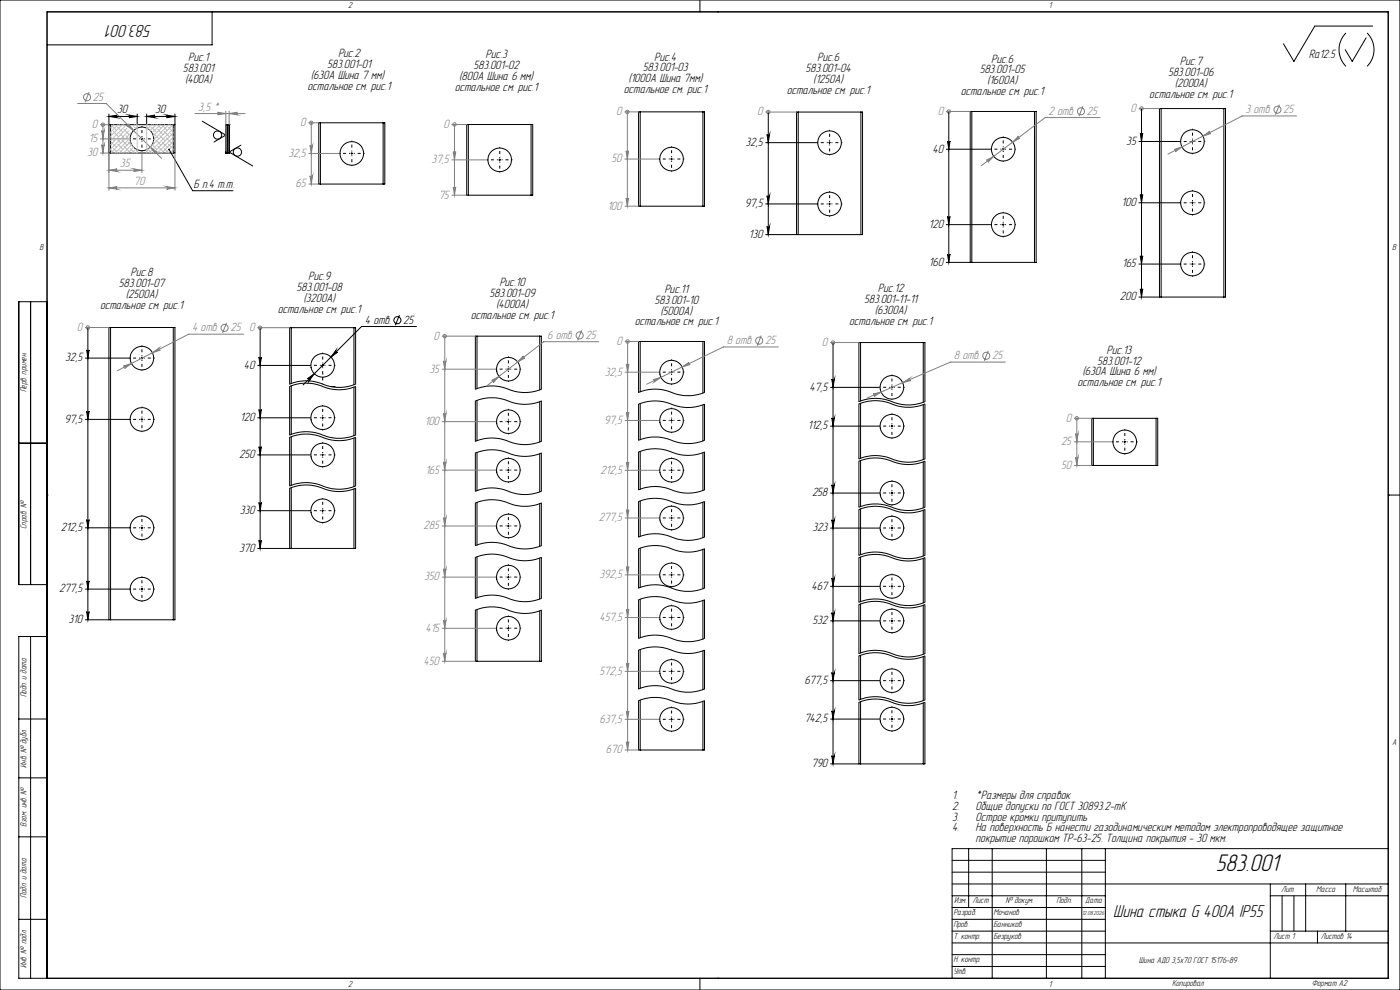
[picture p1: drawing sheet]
<svg xmlns="http://www.w3.org/2000/svg" width="594mm" height="420mm" viewBox="0 0 594 420" stroke-linecap="round" stroke-linejoin="round" font-family="sans-serif">
<g fill="none" stroke="#000" stroke-width=".42">
<path d="M0 0h594v420h-594zM90 5v14h-70M297 0v5M304.5 5h.1M571.1 14a10 10 0 0 0 0 14.1M579.6 16.1l-5.9 10-2.9-5M580 14a10 10 0 0 1 0 14.1M582.4 11.1h-24.6l-8.8 15-4.5-7.5M46.2 48.4v16.5h.7M46.2 52.9h.7M46.2 49.4l3.5-.6a.55 .55 0 0 0-.5 .6 .55 .55 0 0 0 .5 .5zM46.2 49.4h12"/>
<path d="M46.9 52.9v12M46.9 52.9h26.6M54.7 48.8l3.5 .6-3.5 .5a.55 .55 0 0 0 .5-.5 .55 .55 0 0 0-.5-.6zM58.2 48.4v4.5M59.8 58.9h.8M60.2 58.5v.8M62.2 49.4l3.5-.6a.55 .55 0 0 0-.5 .6 .55 .55 0 0 0 .5 .5zM62.2 48.4v4.5M62.2 49.4h12M70.7 48.8l3.5 .6-3.5 .5a.55 .55 0 0 0 .5-.5 .55 .55 0 0 0-.5-.6zM73.5 52.9h.7M73.5 52.9v12"/>
<path d="M74.2 48.4v16.5h-.7M85.8 51.4l10 5.9-5 2.9M95.8 52.9h.7M95.8 52.9h.1M95.8 52.9v12M96.5 52.9h.7M96.5 52.9v12M97.2 52.9h.1M97.2 52.9v12M136 52.1h-.7v26h.7M136 52.1v26M136 52.1h26.6"/>
<path d="M162.6 52.1h.7v26h-.7M162.6 52.1v26M198.7 52.8h-.7v30h.7M198.7 52.8v30M198.7 52.8h26.6M225.3 52.8h.7v30h-.7M225.3 52.8v30M271.6 47.5h-.7v40h.7M271.6 47.5v40M271.6 47.5h26.6M298.2 47.5h.7v40h-.7M298.2 47.5v40"/>
<path d="M325.4 57a.53 .53 0 0 0 .6 .5 .53 .53 0 0 0 .5-.5l-.5 3.5zM326 47.5v52M338.7 47.5h-.7v52M338.7 47.5v52M338.7 47.5h26.6M365.3 47.5h.7v52h-.7M365.3 47.5v52M402 59.8a.53 .53 0 0 0 .6 .5 .53 .53 0 0 0 .5-.5l-.5 3.5zM402.6 47.3v64M412.3 47.3h-.6v64M412.3 47.3v64M412.3 47.3h26.6"/>
<path d="M438.9 47.3h.7v64h-.7M438.9 47.3v64M483.8 56.5a.53 .53 0 0 0 .5 .6 .53 .53 0 0 0 .6-.6l-.6 3.5zM484.3 46.1v79.9M492.7 46.1h-.8v79.9M492.7 46.1v79.9M492.7 46.1h26.6M506 59.6v.8M519.3 46.1h.7v79.9h-.7M519.3 46.1v79.9M46.9 64.9h26.6M71.7 63.4l10 17.5h17.2"/>
<path d="M95.8 64.9h.7M95.8 64.9h.1M96.5 64.9h.7M97.2 64.9h.1M102.2 61.6l-5 2.9 10 5.9M136 78.1h26.6M148.9 65.1h.7M149.3 64.7v.8M211.6 67.8h.8M212 67.4v.8M284.5 67.5h.8M284.9 67.1v.8"/>
<path d="M324.9 60.5h21.7M351.6 60.5h.8M352 60.1v.8M401.5 63.3h18.7M425.2 63.3h.8M425.6 62.9v.8M483.2 60h17.3M505.5 60h.8M198.7 82.8h26.6M271.6 87.5h26.6M324.9 99.5h13.1M324.9 86.5h21.7"/>
<path d="M325.4 83a.53 .53 0 0 0 .6 .5 .53 .53 0 0 0 .5-.5l-.5 3.5zM325.4 96a.53 .53 0 0 0 .6 .5 .53 .53 0 0 0 .5-.5l-.5 3.5zM338 99.5h.7M338.7 99.5h26.6M351.6 86.5h.8M352 86.1v.8M401.5 95.3h18.7M402 91.8a.53 .53 0 0 0 .6 .5 .53 .53 0 0 0 .5-.5l-.5 3.5zM425.2 95.3h.8M425.6 94.9v.8M483.2 86h17.3M483.8 82.5a.53 .53 0 0 0 .5 .6 .53 .53 0 0 0 .6-.6l-.6 3.5z"/>
<path d="M505.5 86h.8M506 85.6v.8M401.5 111.3h10.1M402 107.8a.53 .53 0 0 0 .6 .5 .53 .53 0 0 0 .5-.5l-.5 3.5zM411.7 111.3h.6M412.3 111.3h26.6M483.2 112h17.3M483.8 108.5a.53 .53 0 0 0 .5 .6 .53 .53 0 0 0 .6-.6l-.6 3.5zM505.5 112h.8M506 111.6v.8M13 128v120M20 128h-12v120h12"/>
<path d="M37.3 138.9v124M46.9 138.9h-.7v124M46.9 138.9v124M46.9 138.9h26.6M73.5 138.9h.7v124h-.7M73.5 138.9v124M110.4 139v93.7M123.6 139h-.7v24a19.1 19.1 0 0 1 15.7 .6 18.3 18.3 0 0 0 12.3-.6v-24h-.7M123.6 139v23.7M123.6 139h26.6M150.2 139v24.2M169.5 133.7l-1.8 4.3"/>
<path d="M176.7 138.5h-23.3l-24.8 24.8M483.2 126h8.7M483.8 122.5a.53 .53 0 0 0 .5 .5 .53 .53 0 0 0 .6-.5l-.6 3.5zM491.9 126h.8M492.7 126h26.6M36.2 151.9h18.6M36.8 148.4a.53 .53 0 0 0 .5 .5 .53 .53 0 0 0 .5-.5l-.5 3.5zM59.8 151.9h.8M60.2 151.5v.8M109.3 155h22.2M109.9 151.5a.53 .53 0 0 0 .5 .5 .53 .53 0 0 0 .5-.5l-.5 3.5zM136.5 155h.8"/>
<path d="M136.9 154.6v.8M142.5 148.6a.55 .55 0 0 0 0 .8 .55 .55 0 0 0 .8 0l-2.9 2.1zM202.4 142.6h-.7v22.5a19.2 19.2 0 0 1 15.8 .7 18.3 18.3 0 0 0 12.2-.7v-22.5h-.7M202.4 142.6v22.3M202.4 142.6h26.6M215.3 156.6h.8M215.7 156.2v.8M229 142.6v22.8M271.6 144.9h-.7v21.6a19.2 19.2 0 0 1 15.8 .6 18.1 18.1 0 0 0 12.2-.6v-21.6h-.7M271.6 144.9v21.3M271.6 144.9h26.6M284.5 157.9h.8"/>
<path d="M284.9 157.5v.8M298.2 144.9v21.9M353.4 145.3v178.8M365.1 145.3h-.7v25.1a19.4 19.4 0 0 1 15.8 .6 18 18 0 0 0 12.2-.6v-25.1h-.7M365.1 145.3v24.8M365.1 145.3h26.6M391.7 145.3v25.4M36.2 177.9h18.6M36.8 174.4a.53 .53 0 0 0 .5 .5 .53 .53 0 0 0 .5-.5l-.5 3.5zM59.8 177.9h.8M60.2 177.5v.8M109.3 177.3h22.2"/>
<path d="M109.9 173.7a.53 .53 0 0 0 .5 .6 .53 .53 0 0 0 .5-.6l-.5 3.6zM122.9 164a19.1 19.1 0 0 1 15.7 .6 18.3 18.3 0 0 0 12.3-.6v20.6a19.2 19.2 0 0 1-15.8-.7 18.1 18.1 0 0 0-12.2 .7zM123.6 163.7v20.6M130.5 160.6l2.8-2-2 2.8a.55 .55 0 0 0-.1-.7 .55 .55 0 0 0-.7-.1zM136.5 177.3h.8M136.9 176.8v.8M150.2 164.2v20.6M201.7 170.1a19.2 19.2 0 0 1 15.8 .7 18.3 18.3 0 0 0 12.2-.7v17.1a19.2 19.2 0 0 1-15.8-.6 18.3 18.3 0 0 0-12.2 .6zM202.4 169.8v17.2M215.3 178.9h.8M215.7 178.5v.8M229 170.4v17.1"/>
<path d="M270.9 171.5a19.4 19.4 0 0 1 15.8 .6 17.9 17.9 0 0 0 12.2-.6v15.3a19.1 19.1 0 0 1-15.7-.7 18.3 18.3 0 0 0-12.3 .7zM271.6 171.2v15.3M284.5 178.4h.8M284.9 178v.8M298.2 171.7v15.4M352.4 164.3h20.6M352.9 160.8a.55 .55 0 0 0 .6 .6 .55 .55 0 0 0 .5-.6l-.6 3.5zM352.9 177.3a.55 .55 0 0 0 .6 .5 .55 .55 0 0 0 .5-.5l-.6 3.5zM364.4 171.4a19.9 19.9 0 0 1 16.4 .8 18.3 18.3 0 0 0 11.6-.8v23.3a19.9 19.9 0 0 1-16.3-.8 18.3 18.3 0 0 0-11.7 .8zM365.1 171.1v23.3M378 164.3h.8M378.4 163.9v.8"/>
<path d="M391.7 171.7v23.3M463.9 177.5h-.7v20h.7M463.9 177.5v20M463.9 177.5h26.6M490.5 177.5h.7v20h-.7M490.5 177.5v20M8 188h12M109.3 193h22.2M109.9 189.5a.53 .53 0 0 0 .5 .5 .53 .53 0 0 0 .5-.5l-.5 3.5zM122.9 185.5a19.1 19.1 0 0 1 15.7 .7 18.3 18.3 0 0 0 12.3-.7v20.6a19.9 19.9 0 0 1-16.4-.8 18.2 18.2 0 0 0-11.6 .8zM123.6 185.3v20.6M136.5 193h.8"/>
<path d="M136.9 192.6v.8M150.2 185.8v20.6M201.7 192.2a19.2 19.2 0 0 1 15.8 .6 18.3 18.3 0 0 0 12.2-.6v16.2a19.9 19.9 0 0 1-16.4-.8 18.3 18.3 0 0 0-11.6 .8zM202.4 192v16.1M215.3 199.4h.8M215.7 199.1v.8M229 192.5v16.2M270.9 191.8a19.2 19.2 0 0 1 15.8 .6 18.1 18.1 0 0 0 12.2-.6v16a19.8 19.8 0 0 1-16.3-.8 18.3 18.3 0 0 0-11.7 .8zM271.6 191.5v16M284.5 199.5h.8M284.9 199.1v.8M298.2 192.1v16"/>
<path d="M352.4 180.8h20.6M364.4 195.7a19.2 19.2 0 0 1 15.8 .6 18.3 18.3 0 0 0 12.2-.6v19.5a19.4 19.4 0 0 1-15.7-.6 18 18 0 0 0-12.3 .6zM365.1 195.4v19.5M378 180.8h.8M378.4 180.4v.8M391.7 196v19.5M463.9 197.5h26.6M476.8 187.4h.8M477.2 187.1v.8M20 210h.1M109.3 216.7h22.2M109.9 213.2a.53 .53 0 0 0 .5 .5 .53 .53 0 0 0 .5-.5l-.5 3.5z"/>
<path d="M123.6 206.9v25.8M136.5 216.7h.8M136.9 216.3v.8M150.2 207.4v25.3M201.7 213.4a19.9 19.9 0 0 1 16.4 .8 18.3 18.3 0 0 0 11.6-.8v18.1a19.2 19.2 0 0 1-15.8-.7 18.3 18.3 0 0 0-12.2 .7zM202.4 213.1v18.1M229 213.7v18.1M270.9 212.8a19.2 19.2 0 0 1 15.8 .6 18.1 18.1 0 0 0 12.2-.6v15a19.1 19.1 0 0 1-15.7-.6 18.3 18.3 0 0 0-12.3 .6zM271.6 212.5v15.1M284.5 219.8h.8M284.9 219.3v.9M298.2 213.1v15"/>
<path d="M352.4 209.2h20.6M352.9 205.7a.55 .55 0 0 0 .6 .5 .55 .55 0 0 0 .5-.5l-.6 3.5zM364.4 216.2a19.2 19.2 0 0 1 15.8 .6 18.3 18.3 0 0 0 12.2-.6v19.4a19.2 19.2 0 0 1-15.7-.6 18.3 18.3 0 0 0-12.3 .6zM365.1 215.9v19.4M378 209.2h.8M378.4 208.8v.8M391.7 216.5v19.4M589 210h.1M589 210h5M36.2 223.9h18.6M36.8 220.4a.53 .53 0 0 0 .5 .5 .53 .53 0 0 0 .5-.5l-.5 3.5zM59.8 223.9h.8"/>
<path d="M60.2 223.5v.8M109.3 232.7h13.6M109.9 229.2a.53 .53 0 0 0 .5 .5 .53 .53 0 0 0 .5-.5l-.5 3.5zM123.6 232.7h-.7v-25.6a19.1 19.1 0 0 1 15.7 .7 18.3 18.3 0 0 0 12.3-.7v25.6h-.7M123.6 232.7h26.6M201.7 236.5a19.2 19.2 0 0 1 15.8 .6 18.3 18.3 0 0 0 12.2-.6v17.4a19.2 19.2 0 0 1-15.8-.7 18.3 18.3 0 0 0-12.2 .7zM202.4 236.2v17.4M215.3 223.1h.8M215.7 222.7v.8M229 236.8v17.3M270.9 232.9a19.2 19.2 0 0 1 15.8 .6 18.1 18.1 0 0 0 12.2-.6v16.6a19.1 19.1 0 0 1-15.7-.6 18.3 18.3 0 0 0-12.3 .6zM271.6 232.6v16.6"/>
<path d="M298.2 233.1v16.7M352.4 224h20.6M352.9 220.5a.55 .55 0 0 0 .6 .5 .55 .55 0 0 0 .5-.5l-.6 3.5zM364.4 236.6a19.2 19.2 0 0 1 15.8 .6 18.3 18.3 0 0 0 12.2-.6v18.9a19.4 19.4 0 0 1-15.7-.6 18 18 0 0 0-12.3 .6zM365.1 236.3v19M378 224h.8M378.4 223.6v.8M391.7 236.9v18.9M36.2 249.9h18.6M36.8 246.4a.53 .53 0 0 0 .5 .5 .53 .53 0 0 0 .5-.5l-.5 3.5zM36.8 259.5a.53 .53 0 0 0 .5 .4 .53 .53 0 0 0 .5-.4l-.5 3.4zM59.8 249.9h.8"/>
<path d="M60.2 249.5v.8M202.4 258.6v21.9M215.3 244.8h.8M215.7 244.4v.8M229 259.1v21.4M270.9 254.5a19.4 19.4 0 0 1 15.8 .6 17.9 17.9 0 0 0 12.2-.6v16.3a19.1 19.1 0 0 1-15.7-.6 18.3 18.3 0 0 0-12.3 .6zM271.6 254.2v16.4M284.5 243.9h.8M284.9 243.5v.8M298.2 254.8v16.3M352.4 248.8h20.6M352.9 245.3a.55 .55 0 0 0 .6 .5 .55 .55 0 0 0 .5-.5l-.6 3.5z"/>
<path d="M352.9 259.9a.55 .55 0 0 0 .6 .5 .55 .55 0 0 0 .5-.5l-.6 3.5zM364.4 256.5a19.2 19.2 0 0 1 15.8 .7 18.3 18.3 0 0 0 12.2-.7v20.8a19.2 19.2 0 0 1-15.7-.6 18.3 18.3 0 0 0-12.3 .6zM365.1 256.2v20.8M378 248.8h.8M378.4 248.4v.8M391.7 256.8v20.8M13 270v145M20 270h-12v145h581v-410h-569v410M36.2 262.9h10M46.2 262.9h.7M46.9 262.9h26.6M215.3 266.5h.8"/>
<path d="M215.7 266.1v.8M270.9 275.9a19.4 19.4 0 0 1 15.8 .6 17.9 17.9 0 0 0 12.2-.6v16.4a19.1 19.1 0 0 1-15.7-.6 18.3 18.3 0 0 0-12.3 .6zM271.6 275.6v16.4M284.5 262h.8M284.9 261.6v.8M298.2 276.1v16.4M352.4 263.4h20.6M364.4 278.3a19.2 19.2 0 0 1 15.8 .6 18.3 18.3 0 0 0 12.2-.6v18.7a19.4 19.4 0 0 1-15.7-.6 18 18 0 0 0-12.3 .6zM365.1 278v18.7M378 263.4h.8M378.4 263v.8M391.7 278.6v18.6"/>
<path d="M202.4 280.5h-.7v-21.6a19.2 19.2 0 0 1 15.8 .6 18.3 18.3 0 0 0 12.2-.6v21.6h-.7M202.4 280.5h26.6M271.6 297v21.2M284.5 284.8h.8M284.9 284.4v.8M298.2 297.6v20.6M352.4 288.8h20.6M352.9 285.3a.55 .55 0 0 0 .6 .5 .55 .55 0 0 0 .5-.5l-.6 3.5zM365.1 297.7v26.4M378 288.8h.8M378.4 288.4v.8M391.7 298.3v25.8"/>
<path d="M8 305h12M271.6 318.2h-.7v-20.9a19.2 19.2 0 0 1 15.8 .6 18.1 18.1 0 0 0 12.2-.6v20.9h-.7M271.6 318.2h26.6M284.5 305.2h.8M284.9 304.8v.8M352.4 305.1h20.6M352.9 301.6a.55 .55 0 0 0 .6 .5 .55 .55 0 0 0 .5-.5l-.6 3.5zM378 305.1h.8M378.4 304.7v.8M8 330h12M352.4 324.1h12M352.9 320.6a.55 .55 0 0 0 .6 .5 .55 .55 0 0 0 .5-.5l-.6 3.5z"/>
<path d="M364.4 324.1h.7M364.4 324.1v-26.1a19.2 19.2 0 0 1 15.8 .6 18.3 18.3 0 0 0 12.2-.6v26.1h-.7M365.1 324.1h26.6M8 355h12M404 365h65M404 370h65M404 375h185M411 360v25M421 360v55M444 360v55M459 360v55M469 360v55"/>
<path d="M539 375v40M554 375v20M571 375v20M589 360h-185v55M8 390h12M404 390h65M404 395h65M404 380h65M404 385h65M539 395h50M539 380h50M544 380v15"/>
<path d="M549 380v15M559 395v5M297 415v5M304.5 415h.1M404 405h65M404 410h65M404 400h185"/>
<circle cx="60.2" cy="58.9" r="5"/>
<circle cx="92.3" cy="57.3" r="1.76"/>
<circle cx="100.7" cy="64.5" r="1.75"/>
<circle cx="149.3" cy="65.1" r="5"/>
<circle cx="212" cy="67.8" r="5"/>
<circle cx="284.9" cy="67.5" r="5"/>
<circle cx="352" cy="60.5" r="5"/>
<circle cx="425.6" cy="63.3" r="5"/>
<circle cx="505.9" cy="60" r="5"/>
<circle cx="352" cy="86.5" r="5"/>
<circle cx="425.6" cy="95.3" r="5"/>
<circle cx="505.9" cy="86" r="5"/>
<circle cx="505.9" cy="112" r="5"/>
<circle cx="168.6" cy="135.8" r="1.51"/>
<circle cx="60.2" cy="151.9" r="5"/>
<circle cx="136.9" cy="155" r="5"/>
<circle cx="215.7" cy="156.6" r="5"/>
<circle cx="284.9" cy="157.9" r="5"/>
<circle cx="60.2" cy="177.9" r="5"/>
<circle cx="136.9" cy="177.2" r="5"/>
<circle cx="215.7" cy="178.9" r="5"/>
<circle cx="284.9" cy="178.4" r="5"/>
<circle cx="378.4" cy="164.3" r="5"/>
<circle cx="136.9" cy="193" r="5"/>
<circle cx="215.7" cy="199.4" r="5"/>
<circle cx="284.9" cy="199.5" r="5"/>
<circle cx="378.4" cy="180.8" r="5"/>
<circle cx="477.2" cy="187.4" r="5"/>
<circle cx="136.9" cy="216.7" r="5"/>
<circle cx="284.9" cy="219.8" r="5"/>
<circle cx="378.4" cy="209.2" r="5"/>
<circle cx="60.2" cy="223.9" r="5"/>
<circle cx="215.7" cy="223.1" r="5"/>
<circle cx="378.4" cy="224" r="5"/>
<circle cx="60.2" cy="249.9" r="5"/>
<circle cx="215.7" cy="244.8" r="5"/>
<circle cx="284.9" cy="243.9" r="5"/>
<circle cx="378.4" cy="248.8" r="5"/>
<circle cx="215.7" cy="266.5" r="5"/>
<circle cx="284.9" cy="262" r="5"/>
<circle cx="378.4" cy="263.4" r="5"/>
<circle cx="284.9" cy="284.8" r="5"/>
<circle cx="378.4" cy="288.8" r="5"/>
<circle cx="284.9" cy="305.2" r="5"/>
<circle cx="378.4" cy="305.1" r="5"/>
</g>
<g fill="none" stroke="#808080" stroke-width=".42">
<path d="M37.8 39.1l-1.7 4.3M32.9 43.9h12.1l23.5 23.3M42.6 52.9h3.6M42.6 58.9h12.2M43.1 55.4a.53 .53 0 0 0 .6 .5 .53 .53 0 0 0 .5-.5l-.5 3.5zM43.7 52.9h.1M43.7 52.9v12M54.5 52.5l2.2 2.9-2.9-2.1a.54 .54 0 0 0 .7 0 .54 .54 0 0 0 0-.8zM82.7 48.2h21.3M92.3 47.6l3.5 .6-3.5 .5a.53 .53 0 0 0 .5-.5 .53 .53 0 0 0-.5-.6zM95.8 47.1v16.8M97.2 48.2l3.5-.6a.53 .53 0 0 0-.5 .6 .53 .53 0 0 0 .5 .5z"/>
<path d="M97.2 47.1v5.8M131 52.1h4.3M132.1 52.1h.1M132.1 52.1v26M191.7 52.8h6.3M192.8 52.8h.1M192.8 52.8v30M265.1 47.5h5.8M266.2 47.5h.1M266.2 47.5v40M324.9 47.5h13.1M326 47.5h.1"/>
<path d="M401.5 47.3h10.1M402.6 47.3h.1M432.1 57.8a.53 .53 0 0 0-.1 .7 .53 .53 0 0 0 .8 .1l-3.2 1.7zM459.5 45.1l-1.7 4.2M466.8 49.9h-23.4l-27.1 20.5M483.2 46.1h8.7M484.3 46.1h.1M510.4 57.8l2.9-2.1a.54 .54 0 0 0-.3 .7 .54 .54 0 0 0 .8 .2zM542.9 44.4l-1.7 4.3M550.1 49.2h-23.1l-31.5 16.2M42.6 64.9h3.6v15.8M43.1 61.4a.53 .53 0 0 0 .6 .5 .53 .53 0 0 0 .5-.5l-.5 3.5z"/>
<path d="M46.2 72.2l3.5-.5a.55 .55 0 0 0-.5 .5 .55 .55 0 0 0 .5 .6zM46.2 79.7l3.5-.5a.55 .55 0 0 0-.5 .5 .55 .55 0 0 0 .5 .6zM46.2 72.2h14M46.2 79.7h28M56.7 71.7l3.5 .5-3.5 .6a.55 .55 0 0 0 .5-.6 .55 .55 0 0 0-.5-.5zM60.2 64.3v8.9M63.8 62.4l2.8 2.1a.55 .55 0 0 0-.7 0 .55 .55 0 0 0 0 .8zM70.7 79.2l3.5 .5-3.5 .6a.55 .55 0 0 0 .5-.6 .55 .55 0 0 0-.5-.5zM74.2 64.9v15.8M131 65.1h12.9M131 78.1h4.3M131.5 61.6a.55 .55 0 0 0 .6 .5 .55 .55 0 0 0 .5-.5l-.5 3.5z"/>
<path d="M131.5 74.6a.55 .55 0 0 0 .6 .5 .55 .55 0 0 0 .5-.5l-.5 3.5zM191.7 67.8h14.9M192.3 64.3a.53 .53 0 0 0 .5 .5 .53 .53 0 0 0 .6-.5l-.6 3.5zM192.3 79.3a.53 .53 0 0 0 .5 .5 .53 .53 0 0 0 .6-.5l-.6 3.5zM265.1 67.5h14.4M265.6 64a.53 .53 0 0 0 .6 .5 .53 .53 0 0 0 .5-.5l-.5 3.5zM418.5 68l3.1-1.7-2.4 2.5a.53 .53 0 0 0 .1-.7 .53 .53 0 0 0-.8-.1zM498.1 63.4l3.4-1.1-2.9 2.1a.54 .54 0 0 0 .2-.7 .54 .54 0 0 0-.7-.3zM191.7 82.8h6.3M265.1 87.5h5.8M265.6 84a.53 .53 0 0 0 .6 .5 .53 .53 0 0 0 .5-.5l-.5 3.5zM36.2 138.9h10"/>
<path d="M37.3 138.9h.1M96.1 137l-1.7 4.2M109.3 139h13.6M110.4 139h.1M52.4 155.3l3.4-1.1-2.9 2.1a.55 .55 0 0 0 .2-.7 .55 .55 0 0 0-.7-.3zM64.7 149.7l2.8-2.1a.54 .54 0 0 0-.2 .7 .54 .54 0 0 0 .7 .2zM103.4 141.8h-23.3l-30.3 15.5M187.6 142.6h14.1M187.6 156.6h22.7M188.1 153.1a.55 .55 0 0 0 .6 .5 .55 .55 0 0 0 .5-.5l-.5 3.5zM188.7 142.6h.1M188.7 142.6v137.9"/>
<path d="M222.1 151a.54 .54 0 0 0-.1 .7 .54 .54 0 0 0 .7 .2l-3.1 1.6zM246.8 140.1l-1.7 4.3M254 145h-23.3l-24.3 18.8M265.2 144.9h5.7M265.2 157.9h14.3M265.7 154.4a.53 .53 0 0 0 .6 .5 .53 .53 0 0 0 .5-.5l-.5 3.5zM266.3 144.9h.1M266.3 144.9v173.3M289.4 155.7l2.9-2a.53 .53 0 0 0-.2 .7 .53 .53 0 0 0 .7 .2zM323 142.4l-1.7 4.3M330.2 147.2h-23.3l-32.5 15.8M352.4 145.3h12"/>
<path d="M353.4 145.3h.1M419.3 148.8l-1.7 4.3M426.6 153.6h-23.3l-35.6 15.4M187.6 178.9h22.7M188.1 175.4a.55 .55 0 0 0 .6 .5 .55 .55 0 0 0 .5-.5l-.5 3.5zM208.6 161.4l3.1-1.7-2.4 2.6a.54 .54 0 0 0 .1-.8 .54 .54 0 0 0-.8-.1zM265.2 178.4h14.3M265.7 174.9a.53 .53 0 0 0 .6 .5 .53 .53 0 0 0 .5-.5l-.5 3.5zM277 161.1l3.4-1-2.9 2a.54 .54 0 0 0 .2-.7 .54 .54 0 0 0-.7-.3zM370.4 167.2l3.4-.9-3 1.9a.54 .54 0 0 0 .3-.7 .54 .54 0 0 0-.7-.3zM383 162.3l3-1.8a.54 .54 0 0 0-.3 .7 .54 .54 0 0 0 .7 .2zM455.8 177.5h7.4"/>
<path d="M456.9 177.5h.1M456.9 177.5v20M187.6 199.4h22.7M188.1 196a.55 .55 0 0 0 .6 .5 .55 .55 0 0 0 .5-.5l-.5 3.4zM265.2 199.5h14.3M265.7 196a.53 .53 0 0 0 .6 .5 .53 .53 0 0 0 .5-.5l-.5 3.5zM455.8 187.4h16M455.8 197.5h7.4M456.3 184a.55 .55 0 0 0 .6 .5 .55 .55 0 0 0 .5-.5l-.5 3.4zM456.3 193.9a.55 .55 0 0 0 .6 .6 .55 .55 0 0 0 .5-.6l-.5 3.6zM188.1 219.6a.55 .55 0 0 0 .6 .6 .55 .55 0 0 0 .5-.6l-.5 3.5zM265.2 219.8h14.3"/>
<path d="M265.7 216.2a.53 .53 0 0 0 .6 .6 .53 .53 0 0 0 .5-.6l-.5 3.6zM187.6 223.1h22.7M187.6 244.8h22.7M188.1 241.3a.55 .55 0 0 0 .6 .6 .55 .55 0 0 0 .5-.6l-.5 3.5zM265.2 243.9h14.3M265.7 240.4a.53 .53 0 0 0 .6 .5 .53 .53 0 0 0 .5-.5l-.5 3.5zM265.7 258.5a.53 .53 0 0 0 .6 .5 .53 .53 0 0 0 .5-.5l-.5 3.5zM187.6 266.5h22.7M188.1 263a.55 .55 0 0 0 .6 .5 .55 .55 0 0 0 .5-.5l-.5 3.5zM188.1 277a.55 .55 0 0 0 .6 .6 .55 .55 0 0 0 .5-.6l-.5 3.5zM265.2 262h14.3M187.6 280.5h14.1"/>
<path d="M265.2 284.8h14.3M265.7 281.3a.53 .53 0 0 0 .6 .6 .53 .53 0 0 0 .5-.6l-.5 3.5zM265.2 305.2h14.3M265.2 318.2h5.7M265.7 301.7a.53 .53 0 0 0 .6 .5 .53 .53 0 0 0 .5-.5l-.5 3.5zM265.7 314.7a.53 .53 0 0 0 .6 .5 .53 .53 0 0 0 .5-.5l-.5 3.5z"/>
<circle cx="36.9" cy="41.2" r="1.49"/>
<circle cx="43.7" cy="52.9" r=".72"/>
<circle cx="132.1" cy="52.1" r=".72"/>
<circle cx="192.8" cy="52.8" r=".72"/>
<circle cx="266.2" cy="47.5" r=".72"/>
<circle cx="326" cy="47.5" r=".71"/>
<circle cx="402.6" cy="47.3" r=".73"/>
<circle cx="458.6" cy="47.2" r="1.48"/>
<circle cx="484.3" cy="46" r=".72"/>
<circle cx="542" cy="46.5" r="1.48"/>
<circle cx="37.3" cy="138.9" r=".71"/>
<circle cx="95.3" cy="139.1" r="1.48"/>
<circle cx="110.4" cy="139" r=".72"/>
<circle cx="188.7" cy="142.6" r=".72"/>
<circle cx="245.9" cy="142.3" r="1.51"/>
<circle cx="266.3" cy="144.9" r=".73"/>
<circle cx="322.1" cy="144.5" r="1.51"/>
<circle cx="353.5" cy="145.3" r=".72"/>
<circle cx="418.5" cy="151" r="1.48"/>
<circle cx="456.9" cy="177.5" r=".71"/>
</g>
<g fill="none" stroke="#000" stroke-width=".42" stroke-dasharray="15.2 1.3 1.3 1.3" stroke-dashoffset="14.8" stroke-linecap="butt">
<path d="M59.4 58.9h-4.6M60.2 58.1v-4.6M60.2 59.7v4.6M61 58.9h4.6M352 59.7v-4.6M506 59.2v-4.6M148.5 65.1h-4.6M149.3 64.3v-4.6M149.3 65.9v4.6M150.1 65.1h4.6M211.2 67.8h-4.6M212 67v-4.6"/>
<path d="M212 68.6v4.6M212.8 67.8h4.6M284.1 67.5h-4.6M284.9 66.7v-4.6M284.9 68.3v4.6M285.7 67.5h4.6M351.2 60.5h-4.6M352 61.3v4.6M352.8 60.5h4.6M424.9 63.3h-4.6M425.7 62.5v-4.6M425.7 64.1v4.6"/>
<path d="M426.5 63.3h4.6M505.2 60h-4.6M506 60.8v4.6M506.8 60h4.6M351.2 86.5h-4.6M352 85.7v-4.6M352 87.3v4.6M352.8 86.5h4.6M424.9 95.3h-4.6M425.7 94.5v-4.6M425.7 96.1v4.6M426.5 95.3h4.6"/>
<path d="M505.2 86h-4.6M506 85.2v-4.6M506 86.8v4.6M506.8 86h4.6M505.2 112h-4.6M506 111.2v-4.6M506 112.8v4.6M506.8 112h4.6M59.4 151.9h-4.6M60.2 151.1v-4.6M60.2 152.7v4.6M61 151.9h4.6"/>
<path d="M136.1 155h-4.6M136.9 154.2v-4.6M136.9 155.8v4.6M137.7 155h4.6M214.9 156.6h-4.6M215.7 155.8v-4.6M215.7 157.4v4.6M216.5 156.6h4.6M284.1 157.9h-4.6M284.9 157.1v-4.6M284.9 158.7v4.6M285.7 157.9h4.6"/>
<path d="M59.4 177.9h-4.6M60.2 177.1v-4.6M60.2 178.7v4.6M61 177.9h4.6M136.1 177.2h-4.6M136.9 176.4v-4.6M136.9 178v4.6M137.7 177.2h4.6M214.9 178.9h-4.6M215.7 178.1v-4.6M215.7 179.7v4.6M216.5 178.9h4.6"/>
<path d="M284.1 178.4h-4.6M284.9 177.6v-4.6M284.9 179.2v4.6M285.7 178.4h4.6M377.6 164.3h-4.6M378.4 163.5v-4.6M378.4 165.1v4.6M378.4 180v-4.6M379.2 164.3h4.6M136.1 193h-4.6M136.9 192.2v-4.6M136.9 193.8v4.6"/>
<path d="M137.7 193h4.6M214.9 199.4h-4.6M215.7 198.6v-4.6M216.5 199.4h4.6M284.1 199.5h-4.6M284.9 198.7v-4.6M285.7 199.5h4.6M377.6 180.8h-4.6M378.4 181.6v4.6M379.2 180.8h4.6M476.4 187.4h-4.6M477.2 186.6v-4.6"/>
<path d="M477.2 188.2v4.6M478 187.4h4.6M136.1 216.7h-4.6M136.9 215.9v-4.6M136.9 217.5v4.6M137.7 216.7h4.6M215.7 200.2v4.6M284.1 219.7h-4.6M284.9 218.9v-4.6M284.9 200.3v4.6M285.7 219.7h4.6M377.6 209.1h-4.6"/>
<path d="M378.4 208.3v-4.6M378.4 209.9v4.6M379.2 209.1h4.6M59.4 223.9h-4.6M60.2 223.1v-4.6M60.2 224.7v4.6M61 223.9h4.6M214.9 223.1h-4.6M215.7 222.3v-4.6M215.7 223.9v4.6M216.5 223.1h4.6M284.9 220.5v4.6"/>
<path d="M377.6 224h-4.6M378.4 223.2v-4.6M378.4 224.8v4.6M379.2 224h4.6M59.4 249.9h-4.6M60.2 249.1v-4.6M60.2 250.7v4.6M61 249.9h4.6M214.9 244.8h-4.6M215.7 244v-4.6M215.7 245.6v4.6M216.5 244.8h4.6"/>
<path d="M284.1 243.9h-4.6M284.9 243.1v-4.6M284.9 244.7v4.6M285.7 243.9h4.6M377.6 248.8h-4.6M378.4 248v-4.6M378.4 249.6v4.6M379.2 248.8h4.6M214.9 266.5h-4.6M215.7 265.7v-4.6M215.7 267.3v4.6M216.5 266.5h4.6"/>
<path d="M284.1 262h-4.6M284.9 261.2v-4.6M284.9 262.8v4.6M285.7 262h4.6M377.6 263.4h-4.6M378.4 262.6v-4.6M378.4 264.2v4.6M379.2 263.4h4.6M284.1 284.8h-4.6M284.9 284v-4.6M284.9 285.6v4.6M285.7 284.8h4.6"/>
<path d="M377.6 288.8h-4.6M378.4 288v-4.6M378.4 289.6v4.6M379.2 288.8h4.6M284.1 305.2h-4.6M284.9 304.4v-4.6M284.9 306v4.6M285.7 305.2h4.6M377.6 305h-4.6M378.4 304.2v-4.6M378.4 305.8v4.6M379.2 305h4.6"/>
</g>
<path d="M136.9 162.9v-4.3" fill="none" stroke="#000" stroke-width=".42" stroke-dasharray="15.2 1.3 1.3 1.3" stroke-dashoffset="15" stroke-linecap="butt"/>
<path d="M140.4 164h1.9" fill="none" stroke="#000" stroke-width=".42" stroke-dasharray="15.2 1.3 1.3 1.3" stroke-linecap="butt"/>
<g fill="none" stroke="#c0c0c0" stroke-width=".42">
<path d="M46.9 58.2l.2 .2M46.9 56.4l.7 .7M47.1 59.4l-.2 .2M47.2 53.1l2.2 2.2M48.1 55.8l2.2 2.2M48.2 59.4l.3 .4M48.3 52.9l-1.4 1.3M48.9 59.4l-2 2M49.9 54l2.2 2.2M50 59.4l1.2 1.3M50.1 52.9l-3.2 3.1M50.6 52.9l.6 .6"/>
<path d="M50.7 59.4l-3.8 3.8M50.8 56.7l1.7 1.7M51.7 59.4l2.2 2.2M51.9 52.9l-5 4.9M52.4 52.9l.2 .2M52.5 59.4l-5.5 5.5M52.6 54.9l2.2 2.2M53 53.6l-4.8 4.8M53.5 57.6l.8 .8M53.9 54.5l-3.9 3.9M54.3 59.4l-5.5 5.5M54.8 58.9l.4 .4"/>
<path d="M54.8 55.4l-3.1 3M55.2 58.5l-.4 .4M55.7 56.3l-2.2 2.1M57.1 54l.6 .6M57.2 52.9l-.6 .6M57.8 52.9l.4 .4M58.2 52.9v12M58.2 53.7l-.7 .7M62.2 52.9v12M62.2 53.7l1.6 1.6M62.6 52.9l-.4 .4M64.2 54l2.3 2.2"/>
<path d="M64.4 52.9l-1.7 1.7M65 52.9l.6 .6M65.2 56.7l2.2 2.2M66 59.4l2.3 2.2M66.2 52.9l-2.5 2.5M66.8 52.9l1.5 1.5M67 54.9l2.2 2.2M67.8 57.6l2.3 2.2M68 52.9l-3.5 3.5M68.8 53.1l2.2 2.2M69.6 55.8l2.3 2.2M69.8 52.9l-4.7 4.8"/>
<path d="M70.6 58.5l2.2 2.2M71.4 54l2.1 2M71.6 52.9l-6.4 6.4M72.2 52.9l.6 .6M72.3 56.7l1.2 1.1M73.2 59.4l.3 .2M73.4 52.9l-9.2 9.2M73.5 54.6l-8.4 8.4M73.5 56.4l-7.5 7.5M73.5 58.2l-6.6 6.6M73.5 60l-4.9 4.9M46.9 63.6l.7 .7"/>
<path d="M47.2 60.3l2.2 2.2M48.1 63l2 1.9M49.9 61.2l2.2 2.2M50.8 63.9l1.1 1M52.6 62.1l2.2 2.2M53.5 64.8l.2 .1M54.4 60.3l2.3 2.2-2.5 2.4M55.3 63l1.9 1.9M55.4 60.2l-4.8 4.7M55.9 61.4l-3.5 3.5M57.7 63.2l-1.7 1.7M58 63.9l.2 .2"/>
<path d="M58.2 64.5l-.4 .4M62.7 63.2l1.7 1.7M63.5 62.8l-1.3 1.3M63.7 62.5h.1M64.4 63.7l-1.2 1.2M64.5 61.4l2 2M65.1 60.2l.5 .5M65.3 64.6l-.3 .3M67 62.1l2.2 2.2M67.8 64.8l.2 .1M68.8 60.3l2.2 2.2M69.6 63l2 1.9"/>
<path d="M71.4 63.9l-1 1M71.4 61.2l2.1 2M72.9 64.4l.5 .5M73.5 61.8l-1.4 1.3M73.5 63.6l-.7 .7"/>
</g>
<path d="M71.4 63.2a.37 .37 0 0 0 .3 .5 .37 .37 0 0 0 .4-.4 .37 .37 0 0 0-.6-.2l.2 .3zM130.5 160.6a.55 .55 0 0 1 .7 .1 .55 .55 0 0 1 .1 .7l2-2.8zM142.5 148.6l-2.1 2.9 2.9-2.1a.55 .55 0 0 1-.7 0 .55 .55 0 0 1-.1-.8zM109.9 151.5a.53 .53 0 0 0 .5 .5 .53 .53 0 0 0 .5-.5l-.5 3.5zM109.9 173.7a.53 .53 0 0 0 .5 .6 .53 .53 0 0 0 .5-.6l-.5 3.6zM109.9 189.5a.53 .53 0 0 0 .5 .5 .53 .53 0 0 0 .5-.5l-.5 3.5zM109.9 213.2a.53 .53 0 0 0 .5 .5 .53 .53 0 0 0 .5-.5l-.5 3.5zM109.9 229.2a.53 .53 0 0 0 .5 .5 .53 .53 0 0 0 .5-.5l-.5 3.5zM352.9 160.8a.55 .55 0 0 0 .6 .6 .55 .55 0 0 0 .5-.6l-.6 3.5zM352.9 177.3a.55 .55 0 0 0 .6 .5 .55 .55 0 0 0 .5-.5l-.6 3.5zM352.9 205.7a.55 .55 0 0 0 .6 .5 .55 .55 0 0 0 .5-.5l-.6 3.5zM352.9 220.5a.55 .55 0 0 0 .6 .5 .55 .55 0 0 0 .5-.5l-.6 3.5zM352.9 245.3a.55 .55 0 0 0 .6 .5 .55 .55 0 0 0 .5-.5l-.6 3.5zM352.9 259.9a.55 .55 0 0 0 .6 .5 .55 .55 0 0 0 .5-.5l-.6 3.5zM352.9 285.3a.55 .55 0 0 0 .6 .5 .55 .55 0 0 0 .5-.5l-.6 3.5zM352.9 301.6a.55 .55 0 0 0 .6 .5 .55 .55 0 0 0 .5-.5l-.6 3.5zM352.9 320.6a.55 .55 0 0 0 .6 .5 .55 .55 0 0 0 .5-.5l-.6 3.5z" fill="#000"/>
<g fill="#808080">
<path d="M56.7 71.7l3.5 .5-3.5 .6a.55 .55 0 0 0 .5-.6 .55 .55 0 0 0-.5-.5zM46.2 72.2l3.5-.5a.55 .55 0 0 0-.5 .5 .55 .55 0 0 0 .5 .6z"/>
<path d="M46.2 79.7l3.5-.5a.55 .55 0 0 0-.5 .5 .55 .55 0 0 0 .5 .6zM70.7 79.2l3.5 .5-3.5 .6a.55 .55 0 0 0 .5-.6 .55 .55 0 0 0-.5-.5zM63.8 62.4l2.1 2.9a.55 .55 0 0 1 0-.8 .55 .55 0 0 1 .7 0zM54.5 52.5a.54 .54 0 0 1 0 .8 .54 .54 0 0 1-.7 0l2.9 2.1zM418.5 68a.53 .53 0 0 1 .8 .1 .53 .53 0 0 1-.1 .7l2.4-2.5zM432.1 57.8l-2.5 2.5 3.2-1.7a.53 .53 0 0 1-.8-.1 .53 .53 0 0 1 .1-.7zM498.1 63.4a.54 .54 0 0 1 .7 .3 .54 .54 0 0 1-.2 .7l2.9-2.1zM510.4 57.8l3.4-1.2a.54 .54 0 0 1-.8-.2 .54 .54 0 0 1 .3-.7zM52.4 155.3a.55 .55 0 0 1 .7 .3 .55 .55 0 0 1-.2 .7l2.9-2.1zM64.7 149.7l3.3-1.2a.54 .54 0 0 1-.7-.2 .54 .54 0 0 1 .2-.7zM208.6 161.4a.54 .54 0 0 1 .8 .1 .54 .54 0 0 1-.1 .8l2.4-2.6zM222.1 151l-2.5 2.5 3.1-1.6a.54 .54 0 0 1-.7-.2 .54 .54 0 0 1 .1-.7zM188.1 153.1a.55 .55 0 0 0 .6 .5 .55 .55 0 0 0 .5-.5l-.5 3.5zM188.1 175.4a.55 .55 0 0 0 .6 .5 .55 .55 0 0 0 .5-.5l-.5 3.5zM188.1 196a.55 .55 0 0 0 .6 .5 .55 .55 0 0 0 .5-.5l-.5 3.4zM188.1 219.6a.55 .55 0 0 0 .6 .6 .55 .55 0 0 0 .5-.6l-.5 3.5zM188.1 241.3a.55 .55 0 0 0 .6 .6 .55 .55 0 0 0 .5-.6l-.5 3.5zM188.1 263a.55 .55 0 0 0 .6 .5 .55 .55 0 0 0 .5-.5l-.5 3.5zM188.1 277a.55 .55 0 0 0 .6 .6 .55 .55 0 0 0 .5-.6l-.5 3.5zM277 161.1a.54 .54 0 0 1 .7 .3 .54 .54 0 0 1-.2 .7l2.9-2zM289.4 155.7l3.4-1.1a.53 .53 0 0 1-.7-.2 .53 .53 0 0 1 .2-.7zM265.7 154.4a.53 .53 0 0 0 .6 .5 .53 .53 0 0 0 .5-.5l-.5 3.5zM265.7 174.9a.53 .53 0 0 0 .6 .5 .53 .53 0 0 0 .5-.5l-.5 3.5zM265.7 196a.53 .53 0 0 0 .6 .5 .53 .53 0 0 0 .5-.5l-.5 3.5zM265.7 216.2a.53 .53 0 0 0 .6 .6 .53 .53 0 0 0 .5-.6l-.5 3.6zM265.7 240.4a.53 .53 0 0 0 .6 .5 .53 .53 0 0 0 .5-.5l-.5 3.5zM265.7 258.5a.53 .53 0 0 0 .6 .5 .53 .53 0 0 0 .5-.5l-.5 3.5zM265.7 281.3a.53 .53 0 0 0 .6 .6 .53 .53 0 0 0 .5-.6l-.5 3.5zM265.7 301.7a.53 .53 0 0 0 .6 .5 .53 .53 0 0 0 .5-.5l-.5 3.5zM265.7 314.7a.53 .53 0 0 0 .6 .5 .53 .53 0 0 0 .5-.5l-.5 3.5zM92.3 47.6l3.5 .6-3.5 .5a.53 .53 0 0 0 .5-.5 .53 .53 0 0 0-.5-.6zM97.2 48.2l3.5-.6a.53 .53 0 0 0-.5 .6 .53 .53 0 0 0 .5 .5zM370.4 167.2a.54 .54 0 0 1 .7 .3 .54 .54 0 0 1-.3 .7l3-1.9zM383 162.3l3.4-.9a.54 .54 0 0 1-.6-.2 .54 .54 0 0 1 .2-.7z"/>
</g>
<path d="M62.2 49.4l3.5-.6a.55 .55 0 0 0-.5 .6 .55 .55 0 0 0 .5 .5zM70.7 48.8l3.5 .6-3.5 .5a.55 .55 0 0 0 .5-.5 .55 .55 0 0 0-.5-.6zM46.2 49.4l3.5-.6a.55 .55 0 0 0-.5 .6 .55 .55 0 0 0 .5 .5zM54.7 48.8l3.5 .6-3.5 .5a.55 .55 0 0 0 .5-.5 .55 .55 0 0 0-.5-.6zM402 59.8a.53 .53 0 0 0 .6 .5 .53 .53 0 0 0 .5-.5l-.5 3.5zM402 91.8a.53 .53 0 0 0 .6 .5 .53 .53 0 0 0 .5-.5l-.5 3.5zM402 107.8a.53 .53 0 0 0 .6 .5 .53 .53 0 0 0 .5-.5l-.5 3.5zM483.8 56.5a.53 .53 0 0 0 .5 .6 .53 .53 0 0 0 .6-.6l-.6 3.5zM483.8 82.5a.53 .53 0 0 0 .5 .6 .53 .53 0 0 0 .6-.6l-.6 3.5zM483.8 108.5a.53 .53 0 0 0 .5 .6 .53 .53 0 0 0 .6-.6l-.6 3.5zM483.8 122.5a.53 .53 0 0 0 .5 .5 .53 .53 0 0 0 .6-.5l-.6 3.5zM36.8 148.4a.53 .53 0 0 0 .5 .5 .53 .53 0 0 0 .5-.5l-.5 3.5zM36.8 174.4a.53 .53 0 0 0 .5 .5 .53 .53 0 0 0 .5-.5l-.5 3.5zM36.8 220.4a.53 .53 0 0 0 .5 .5 .53 .53 0 0 0 .5-.5l-.5 3.5zM36.8 246.4a.53 .53 0 0 0 .5 .5 .53 .53 0 0 0 .5-.5l-.5 3.5zM36.8 259.5a.53 .53 0 0 0 .5 .4 .53 .53 0 0 0 .5-.4l-.5 3.4zM325.4 57a.53 .53 0 0 0 .6 .5 .53 .53 0 0 0 .5-.5l-.5 3.5zM325.4 83a.53 .53 0 0 0 .6 .5 .53 .53 0 0 0 .5-.5l-.5 3.5zM325.4 96a.53 .53 0 0 0 .6 .5 .53 .53 0 0 0 .5-.5l-.5 3.5z" fill="#000"/>
<path d="M43.1 55.4a.53 .53 0 0 0 .6 .5 .53 .53 0 0 0 .5-.5l-.5 3.5zM43.1 61.4a.53 .53 0 0 0 .6 .5 .53 .53 0 0 0 .5-.5l-.5 3.5zM131.5 61.6a.55 .55 0 0 0 .6 .5 .55 .55 0 0 0 .5-.5l-.5 3.5zM131.5 74.6a.55 .55 0 0 0 .6 .5 .55 .55 0 0 0 .5-.5l-.5 3.5zM192.3 64.3a.53 .53 0 0 0 .5 .5 .53 .53 0 0 0 .6-.5l-.6 3.5zM192.3 79.3a.53 .53 0 0 0 .5 .5 .53 .53 0 0 0 .6-.5l-.6 3.5zM265.6 64a.53 .53 0 0 0 .6 .5 .53 .53 0 0 0 .5-.5l-.5 3.5zM265.6 84a.53 .53 0 0 0 .6 .5 .53 .53 0 0 0 .5-.5l-.5 3.5zM456.3 184a.55 .55 0 0 0 .6 .5 .55 .55 0 0 0 .5-.5l-.5 3.4zM456.3 193.9a.55 .55 0 0 0 .6 .6 .55 .55 0 0 0 .5-.6l-.5 3.6z" fill="#808080"/>
<text font-size="10.5" x="515.8" y="369.7">583.001</text>
<g font-size="7.5">
<text x="64.4" y="10.5" transform="rotate(-180 64.4 10.5)">583.001</text>
<text x="472.3" y="389">Шина стыка G 400А IP55</text>
</g>
<g font-size="5.3">
<text x="79.9" y="26">Рис.1</text>
<text x="138.8" y="28.9">583.001-01</text>
<text x="143.4" y="24.3">Рис.2</text>
<text x="200.9" y="29.4">583.001-02</text>
<text x="206" y="24.8">Рис.3</text>
<text x="277.6" y="25.7">Рис.4</text>
<text x="346.7" y="26.1">Рис.6</text>
<text x="420.5" y="26.5">Рис.6</text>
<text x="500.5" y="27.6">Рис.7</text>
<text x="555.3" y="24.8">Ra12.5</text>
<text x="77.6" y="30.7">583.001</text>
<text x="78.5" y="35.3">(400А)</text>
<text x="131.9" y="33.5">(630А Шина 7 мм)</text>
<text x="194.9" y="34">(800А Шина 6 мм)</text>
<text x="266.6" y="34.9">(1000А Шина 7мм)</text>
<text x="272.8" y="30.3">583.001-03</text>
<text x="341.7" y="30.7">583.001-04</text>
<text x="345.1" y="35.3">(1250А)</text>
<text x="415.7" y="31.1">583.001-05</text>
<text x="418.8" y="35.7">(1600А)</text>
<text x="495.6" y="32.2">583.001-06</text>
<text x="130.5" y="38.1">остальное см. рис.1</text>
<text x="192.9" y="38.6">остальное см. рис.1</text>
<text x="264.7" y="39.5">остальное см. рис.1</text>
<text x="333.8" y="39.9">остальное см. рис.1</text>
<text x="407.6" y="40.4">остальное см. рис.1</text>
<text x="487.6" y="41.5">остальное см. рис.1</text>
<text x="498.4" y="36.9">(2000А)</text>
<text x="49.7" y="48.1">30</text>
<text x="65.8" y="48.1">30</text>
<text x="316.3" y="62">32,5</text>
<text x="395.6" y="64.7">40</text>
<text x="477.9" y="61.5">35</text>
<text x="82.2" y="79.6">Б п.4 т.т.</text>
<text x="316" y="88">97,5</text>
<text x="475.9" y="87.5">100</text>
<text x="317.8" y="101">130</text>
<text x="394.1" y="96.7">120</text>
<text x="394.1" y="112.7">160</text>
<text x="476.1" y="113.5">165</text>
<text x="55.4" y="117.2">Рис.8</text>
<text x="130.7" y="118.9">Рис.9</text>
<text x="50.4" y="121.8">583.001-07</text>
<text x="125.8" y="123.5">583.001-08</text>
<text x="207.6" y="126">583.001-09</text>
<text x="211.9" y="121.4">Рис.10</text>
<text x="281.9" y="124.2">Рис.11</text>
<text x="372.5" y="123.9">Рис.12</text>
<text x="42.5" y="131">остальное см. рис.1</text>
<text x="53.4" y="126.4">(2500А)</text>
<text x="128.8" y="128.2">(3200А)</text>
<text x="210.5" y="130.6">(4000А)</text>
<text x="277.7" y="128.8">583.001-10</text>
<text x="366.6" y="128.5">583.001-11-11</text>
<text x="475.1" y="127.5">200</text>
<text x="117.8" y="132.8">остальное см. рис.1</text>
<text x="154.8" y="137.3">4 отв.</text>
<text x="171.1" y="137.3">25</text>
<text x="199.7" y="135.2">остальное см. рис.1</text>
<text x="280.3" y="133.4">(5000А)</text>
<text x="360.3" y="137.7">остальное см. рис.1</text>
<text x="371.2" y="133.1">(6300А)</text>
<text x="269.3" y="138.1">остальное см. рис.1</text>
<text x="27.6" y="153.4">32,5</text>
<text x="465.5" y="154.7">583.001-12</text>
<text x="469.5" y="150.1">Рис.13</text>
<text x="103.4" y="156.4">40</text>
<text x="459.3" y="159.3">(630А Шина 6 мм)</text>
<text x="343.5" y="165.8">47,5</text>
<text x="457.2" y="163.9">остальное см. рис.1</text>
<text x="27.4" y="179.4">97,5</text>
<text x="101.9" y="178.7">120</text>
<text x="342.8" y="182.2">112,5</text>
<text x="101.4" y="194.4">250</text>
<text x="344.5" y="210.6">258</text>
<text x="101.7" y="218.1">330</text>
<text x="25.9" y="225.4">212,5</text>
<text x="344.8" y="225.4">323</text>
<text x="101.4" y="234.1">370</text>
<text x="25.1" y="251.4">277,5</text>
<text x="344.3" y="250.2">467</text>
<text x="29.1" y="264.4">310</text>
<text x="344.8" y="264.8">532</text>
<text x="341.3" y="290.2">677,5</text>
<text x="341.3" y="306.5">742,5</text>
<text x="344.3" y="325.5">790</text>
<text x="403.9" y="338.9">1.</text>
<text x="413.9" y="338.9">*Размеры для справок</text>
<text x="403.9" y="343.5">2.</text>
<text x="413.9" y="343.5">Общие допуски по ГОСТ 30893.2-mK</text>
<text x="403.9" y="352.7">4.</text>
<text x="403.9" y="348.1">3.</text>
<text x="413.9" y="352.7">На поверхность Б нанести газодинамическим методом электропроводящее защитное</text>
<text x="413.9" y="348.1">Острое кромки притупить</text>
<text x="413.9" y="357.3">покрытие порошком ТР-63-25. Толщина покрытия - 30 мкм.</text>
</g>
<g font-size="5.3" fill="#808080">
<text x="39.4" y="42.7">25</text>
<text x="84.1" y="46.9">3,5 *</text>
<text x="479.6" y="47.5">0</text>
<text x="528.5" y="48">3 отв.</text>
<text x="544.5" y="48">25</text>
<text x="127.4" y="53.5">0</text>
<text x="261.5" y="48.9">0</text>
<text x="321.2" y="49">0</text>
<text x="397.9" y="48.7">0</text>
<text x="444.9" y="48.6">2 отв.</text>
<text x="461.1" y="48.6">25</text>
<text x="39" y="54.3">0</text>
<text x="188.1" y="54.2">0</text>
<text x="37.7" y="60.3">15</text>
<text x="37" y="66.3">30</text>
<text x="50.9" y="71">35</text>
<text x="122.4" y="66.5">32,5</text>
<text x="183.1" y="69.2">37,5</text>
<text x="259.5" y="68.9">50</text>
<text x="56.8" y="78.5">70</text>
<text x="125.4" y="79.5">65</text>
<text x="186.1" y="84.2">75</text>
<text x="257.7" y="88.9">100</text>
<text x="32.6" y="140.4">0</text>
<text x="81.5" y="140.5">4 отв.</text>
<text x="97.8" y="140.5">25 0</text>
<text x="232.1" y="143.7">6 отв.</text>
<text x="248.4" y="143.7">25</text>
<text x="184" y="144">0</text>
<text x="261.6" y="146.3">0</text>
<text x="308.3" y="145.9">8 отв.</text>
<text x="324.6" y="145.9">25</text>
<text x="348.8" y="146.8">0</text>
<text x="404.7" y="152.4">8 отв.</text>
<text x="420.9" y="152.4">25</text>
<text x="182.2" y="158">35</text>
<text x="256.6" y="159.3">32,5</text>
<text x="256.3" y="179.8">97,5</text>
<text x="452.2" y="178.9">0</text>
<text x="180.2" y="180.3">100</text>
<text x="450.2" y="188.9">25</text>
<text x="180.5" y="200.9">165</text>
<text x="254.9" y="200.9">212,5</text>
<text x="450.2" y="198.9">50</text>
<text x="254.1" y="221.2">277,5</text>
<text x="179.7" y="224.6">285</text>
<text x="254.4" y="245.3">392,5</text>
<text x="180" y="246.3">350</text>
<text x="254.4" y="263.4">457,5</text>
<text x="180.5" y="268">415</text>
<text x="179.7" y="282">450</text>
<text x="254.4" y="286.3">572,5</text>
<text x="254.4" y="306.6">637,5</text>
<text x="257.1" y="319.6">670</text>
</g>
<g font-size="3.8">
<text x="147.7" y="3.6">2</text>
<text x="445" y="3.6">1</text>
<text x="16.7" y="106.1">B</text>
<text x="590.7" y="106.1">B</text>
<text x="11.3" y="166.5" transform="rotate(-90 11.3 166.5)">Перв. примен.</text>
<text x="11.3" y="224.4" transform="rotate(-90 11.3 224.4)">Справ. №</text>
<text x="11.3" y="295.8" transform="rotate(-90 11.3 295.8)">Подп. и дата</text>
<text x="590.6" y="316.1">A</text>
<text x="11.3" y="325.7" transform="rotate(-90 11.3 325.7)">Инв. № дубл.</text>
<text x="11.3" y="350.8" transform="rotate(-90 11.3 350.8)">Взам. инв. №</text>
<text x="11.3" y="380.8" transform="rotate(-90 11.3 380.8)">Подп. и дата</text>
<text x="404.9" y="383.2">Изм.</text>
<text x="412.7" y="383.2">Лист</text>
<text x="426.6" y="383.2">№ докум.</text>
<text x="448.2" y="383.2">Подп.</text>
<text x="460.5" y="383.2">Дата</text>
<text x="543.6" y="378.3">Лит.</text>
<text x="558.4" y="378.3">Масса</text>
<text x="573.9" y="378.3">Масштаб</text>
<text x="404.5" y="388.3">Разраб.</text>
<text x="421.5" y="388.4">Мочанов</text>
<text x="404.5" y="393.3">Пров.</text>
<text x="421.5" y="393.4">Банников</text>
<text x="404.5" y="398.2">Т. контр.</text>
<text x="421.5" y="398.3">Безруков</text>
<text x="540.4" y="398.2">Лист 1</text>
<text x="560.4" y="398.2">Листов 14</text>
<text x="11.3" y="410.7" transform="rotate(-90 11.3 410.7)">Инв. № подл.</text>
<text x="404.5" y="413.2">Утв.</text>
<text x="404.5" y="408.3">Н. контр.</text>
<text x="483.3" y="408.6">Шина АДО 3,5х70 ГОСТ 15176-89</text>
<text x="147.7" y="418.6">2</text>
<text x="445" y="418.6">1</text>
<text x="497.3" y="418.3">Копировал</text>
<text x="556.6" y="418.3">Формат А2</text>
</g>
<text font-size="2.6" x="459.1" y="388.4">12.08.2026</text>
</svg>
